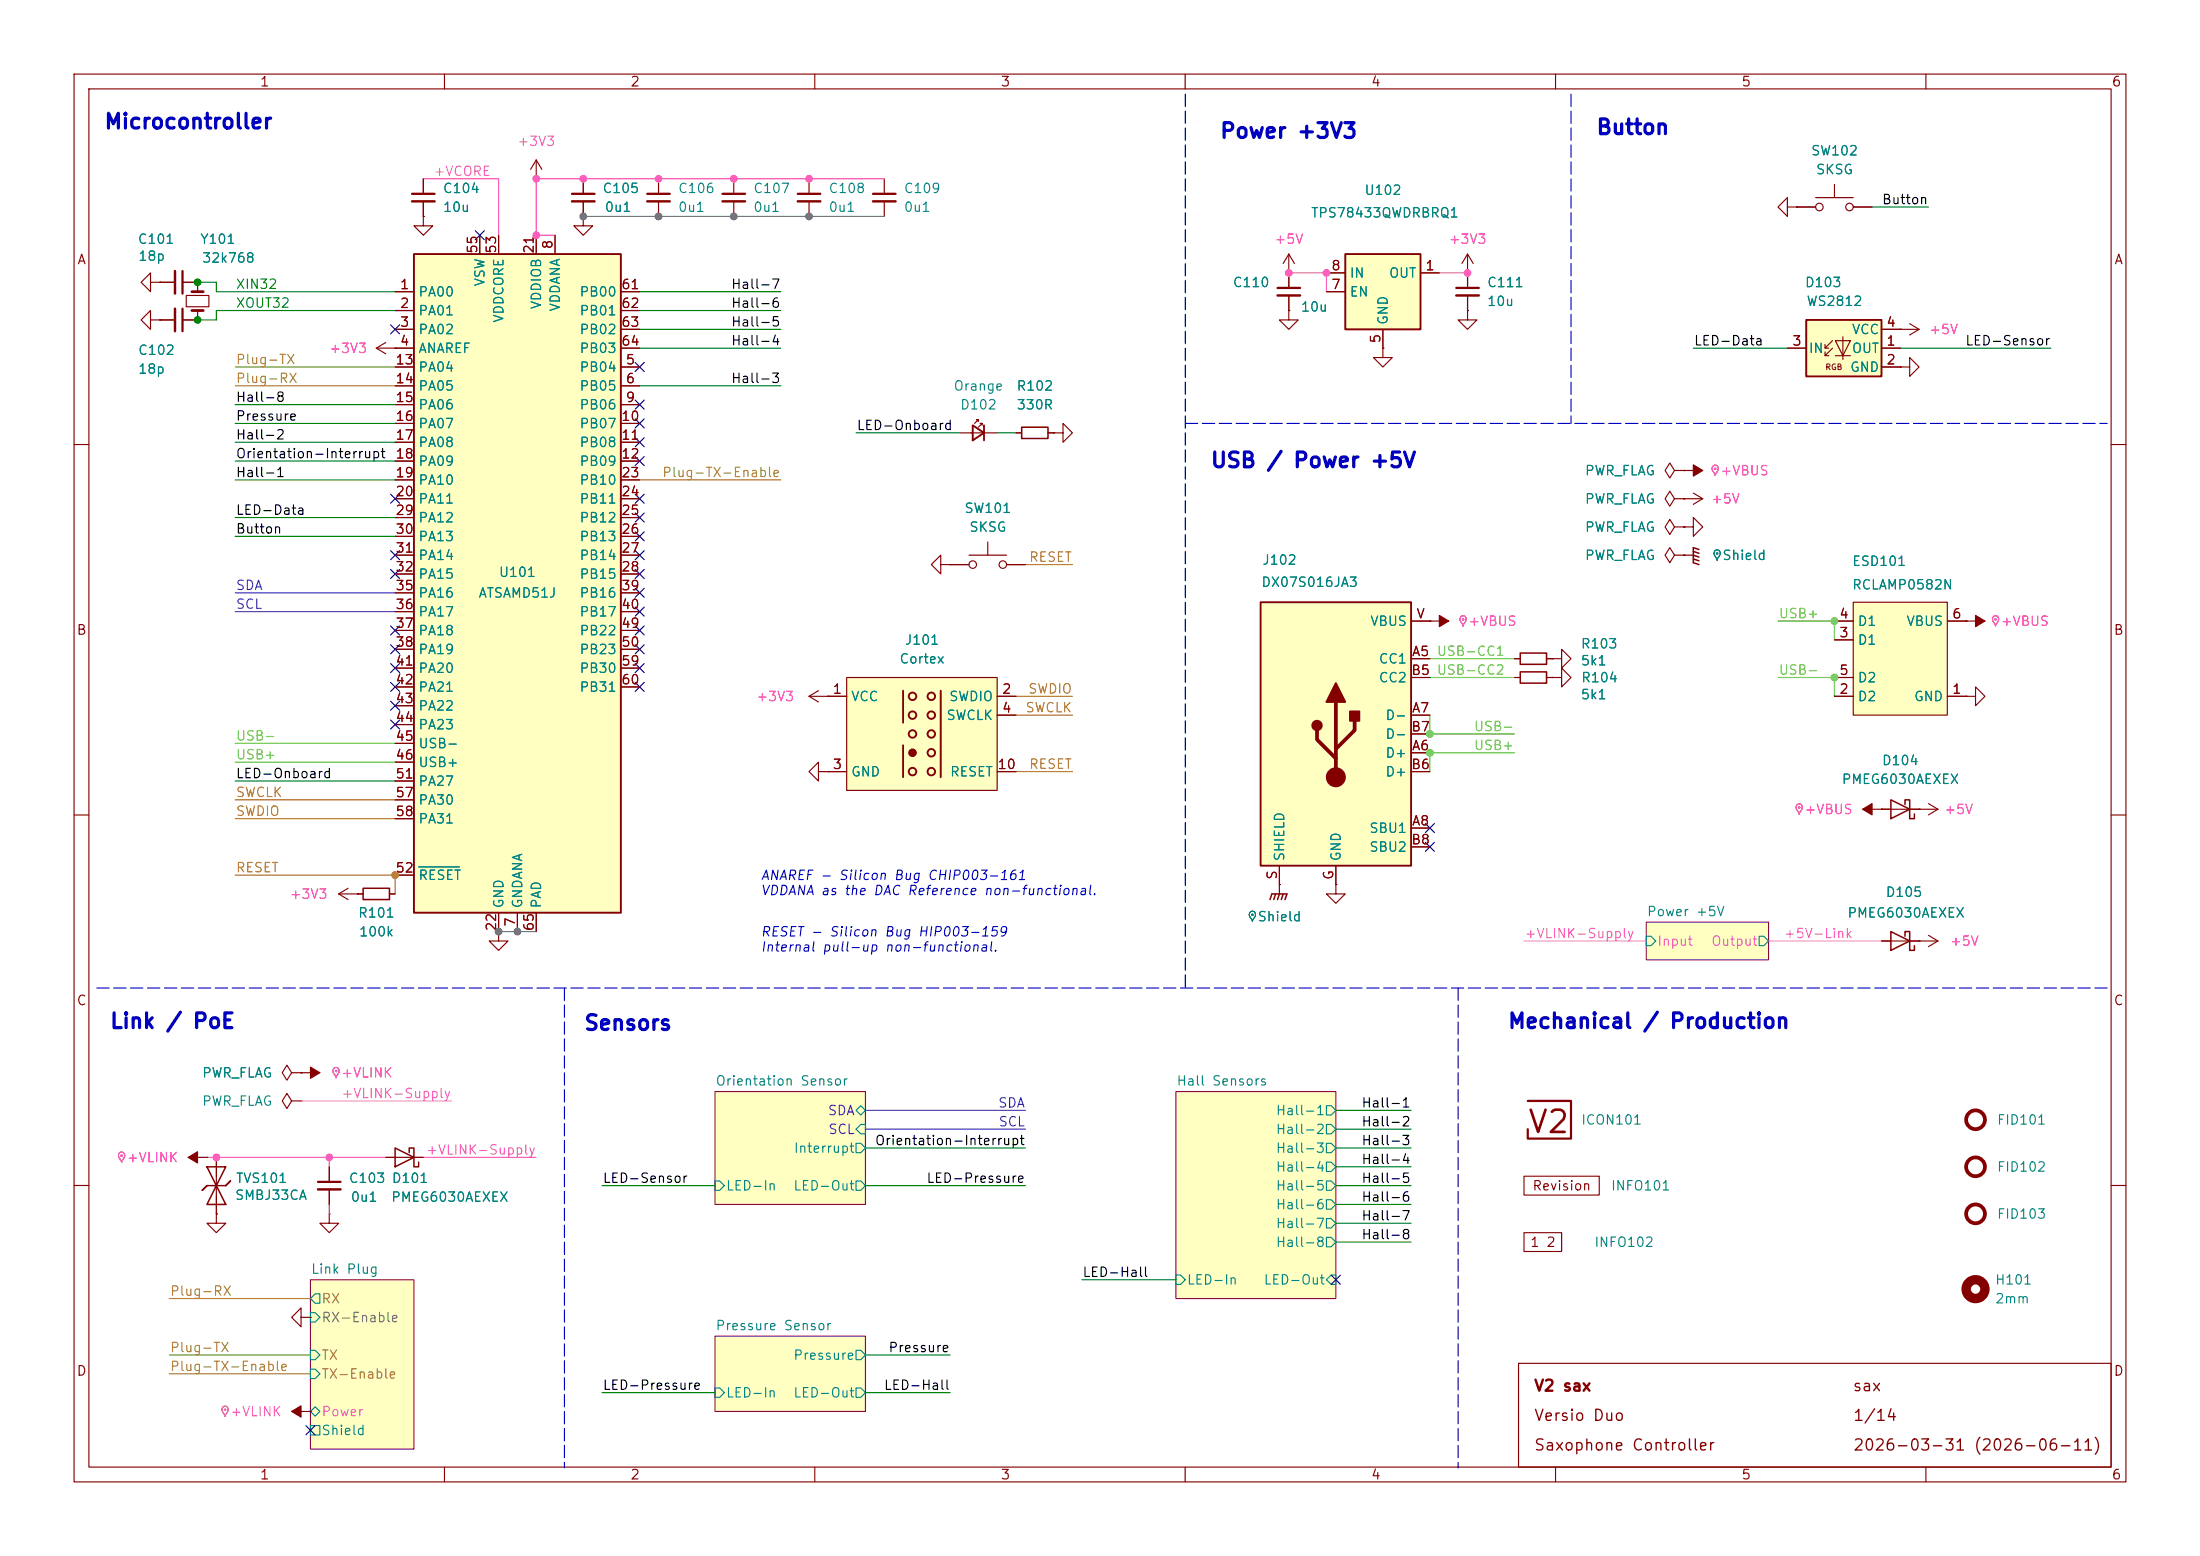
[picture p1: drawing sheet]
<svg xmlns="http://www.w3.org/2000/svg" width="297mm" height="210mm" viewBox="0 0 297 210" stroke-linecap="round" stroke-linejoin="round" font-family="sans-serif">
<g fill="none" stroke="#840000" stroke-width=".15">
<path d="M10 10h277v190h-277zM12 12h273v186h-273zM60 10v2M110 10v2M160 10v2M210 10v2M260 10v2M57.1 24.1v2.1M57.1 27.2v2M198.1 41.9v1.3h1.3l-1.3 1.3-1.3-1.3h1.3M198.1 41.9h.1M10 60h2"/>
<path d="M226.1 71.1l-.7-1-.6 1 .6 1 .7-1h1.2M226.1 74.9l-.7-1-.6 1 .6 1 .7-1h1.2M226.1 67.3l-.7-1-.6 1 .6 1 .7-1h1.2M227.3 71.1h.1M227.3 74.9h.1M227.3 63.5h.1M227.3 67.3h.1M227.3 63.5h2.6M227.3 67.3h2.6M227.3 74.9h1.3M228.6 66.5l1.3 .8M229.9 67.3l-1.3 .8"/>
<path d="M285 60h2M193 83.8h.1M193 83.8h2.6M204.5 91.4h.7M204.5 88.9h.7M208.8 91.4h.7M208.8 88.9h.7M209.5 88.9h1.3v-1.3l1.3 1.3-1.3 1.3v-1.3M209.5 88.9h.1M209.5 91.4h1.3v-1.2l1.3 1.2-1.3 1.3v-1.3M209.5 91.4h.1M265.4 94h1.3v-1.3l1.3 1.3-1.3 1.3v-1.3"/>
<path d="M265.4 94h.1M10 110h2M285 110h2M10 160h2M285 160h2M60 198v2M110 198v2M160 198v2M205 184h80v14h-80zM210 198v2M260 198v2"/>
</g>
<g fill="#ffffc2" stroke="#ffffc2" stroke-width=".14">
<path d="M222.2 124.5h16.6v5h-16.6z"/>
<path d="M96.5 147.3h20.3v15.3h-20.3z"/>
<path d="M96.5 180.3h20.3v10.2h-20.3z"/>
<path d="M158.7 147.3h21.6v28h-21.6z"/>
<path d="M41.9 172.7h14v22.9h-14z"/>
</g>
<path d="M222.2 124.5h16.6v5h-16.6zM96.5 147.3h20.3v15.3h-20.3zM158.7 147.3h21.6v28h-21.6zM41.9 172.7h14v22.9h-14zM96.5 180.3h20.3v10.2h-20.3z" fill="none" stroke="#840084" stroke-width=".15"/>
<g fill="none" stroke="#008484" stroke-width=".15">
<path d="M222.2 126.4h.7l.6 .6-.6 .6h-.7zM237.5 126.4h.6l.7 .6-.7 .6h-.6zM96.5 159.4h.7l.6 .6-.6 .7h-.7zM115.6 154.3h.6l.6 .6-.6 .7h-.6zM115.6 159.4h.6l.6 .6-.6 .7h-.6zM116.2 151.8h.6v1.2h-.6l-.6-.6zM116.2 149.2l.6 .7-.6 .6-.6-.6zM179.1 149.2h.6l.6 .7-.6 .6h-.6zM179.1 151.8h.6l.6 .6-.6 .6h-.6zM179.1 154.3h.6l.6 .6-.6 .7h-.6zM179.1 156.8h.6l.6 .7-.6 .6h-.6zM179.1 159.4h.6l.6 .6-.6 .7h-.6z"/>
<path d="M41.9 175.3l.6-.7h.7v1.3h-.7zM41.9 177.2h.6l.7 .6-.7 .6h-.6zM158.7 172.1h.7l.6 .6-.6 .7h-.7zM179.1 161.9h.6l.6 .7-.6 .6h-.6zM179.1 164.5h.6l.6 .6-.6 .6h-.6zM179.1 167h.6l.6 .6-.6 .7h-.6zM179.7 172.1h.6v1.3h-.6l-.6-.7zM41.9 182.2h.6l.7 .7-.7 .6h-.6zM41.9 184.8h.6l.7 .6-.7 .7h-.6zM41.9 190.5l.6-.6 .7 .6-.7 .6zM41.9 192.4h1.3v1.3h-1.3zM96.5 187.3h.7l.6 .7-.6 .6h-.7z"/>
<path d="M115.6 187.3h.6l.6 .7-.6 .6h-.6zM115.6 182.2h.6l.6 .7-.6 .6h-.6z"/>
</g>
<path d="M55.6 26.2h3.1" fill="none" stroke="#840000" stroke-width=".3"/>
<path d="M55.6 27.2h3.1" fill="none" stroke="#840000" stroke-width=".33"/>
<path d="M231.3 62.9a.49 .49 0 0 1 .7 .2 .49 .49 0 0 1-.2 .6l-.2 .5-.2-.4a.64 .64 0 0 1-.1-.9zM231.5 74.3a.49 .49 0 0 1 .7 .2 .49 .49 0 0 1-.2 .7l-.2 .4-.1-.3a.64 .64 0 0 1-.2-1zM197.2 83.2a.49 .49 0 0 1 .7 .2 .49 .49 0 0 1-.2 .7l-.2 .4-.1-.4a.64 .64 0 0 1-.2-.9z" fill="none" stroke="#840000" stroke-width=".14"/>
<g fill="#840000" stroke="#840000" stroke-width=".14">
<circle cx="231.6" cy="63.3" r=".09"/>
<circle cx="231.8" cy="74.7" r=".09"/>
<circle cx="197.5" cy="83.6" r=".09"/>
</g>
<g fill="#840000" stroke="#840000" stroke-width=".15">
<path d="M228.6 62.7l1.3 .8-1.3 .8z"/>
<path d="M194.3 83.1l1.3 .7-1.3 .8z"/>
</g>
<path d="M231.3 62.9a.49 .49 0 0 1 .7 .2 .49 .49 0 0 1-.2 .6l-.2 .5-.2-.4a.64 .64 0 0 1-.1-.9zM197.2 83.2a.49 .49 0 0 1 .7 .2 .49 .49 0 0 1-.2 .7l-.2 .4-.1-.4a.64 .64 0 0 1-.2-.9z" fill="none" stroke="#ff5cbb" stroke-width=".14"/>
<g fill="#ff5cbb" stroke="#ff5cbb" stroke-width=".14">
<circle cx="231.6" cy="63.3" r=".09"/>
<circle cx="197.5" cy="83.6" r=".09"/>
</g>
<path d="M228.6 75.4l.8 .3M228.6 74.9l.8 .3M228.6 74.4l.8 .3M229.4 74.2l-.8-.3v2l.8 .3M205.2 90.7h3.6v1.5h-3.6zM205.2 88.1h3.6v1.6h-3.6z" fill="none" stroke="#840000" stroke-width=".2"/>
<path d="M231.5 74.3a.49 .49 0 0 1 .7 .2 .49 .49 0 0 1-.2 .7l-.2 .4-.1-.3a.64 .64 0 0 1-.2-1z" fill="none" stroke="#008484" stroke-width=".14"/>
<circle cx="231.8" cy="74.7" r=".09" fill="#008484" stroke="#008484" stroke-width=".14"/>
<path d="M181.6 34.3h10.2v10.2h-10.2z" fill="#ffffc2"/>
<path d="M181.6 34.3h10.2v10.2h-10.2z" fill="none" stroke="#840000" stroke-width=".25"/>
<g fill="none" stroke="#840000" stroke-width=".15">
<path d="M20.3 38.1v-1.3l-1.3 1.3 1.3 1.3v-1.3h1.3M21.6 38.1h.1M174 36.8h.1M174 34.3l-.8 1.3M174 34.3l.8 1.3M174 34.3v4.6M174 39.9v2M179.1 36.8h2.5M179.1 39.4h2.5M191.8 36.8h2.5M198.1 36.8h.1M198.1 34.3l-.7 1.3"/>
<path d="M198.1 34.3l.8 1.3M198.1 34.3v4.6M198.1 39.9v2M242.6 27.9h2.5M245.1 26.7h5.1M247.6 24.9v1.8M250.2 27.9h2.5M20.3 43.2v-1.3l-1.3 1.3 1.3 1.3v-1.3h1.3M21.6 43.2h.1M21.6 43.2h2M24.6 43.2h2.1M50.8 47l1.3 .8"/>
<path d="M50.8 47h2.5M52.1 46.2l-1.3 .8M53.3 47h.1M174 41.9v1.3h1.3l-1.3 1.3-1.3-1.3h1.3M174 41.9h.1M186.7 47v1.3h1.3l-1.3 1.2-1.3-1.2h1.3M186.7 47h.1M186.7 44.5v2.5M226.1 63.5l-.7-1-.6 1 .6 1 .7-1h1.2M227.3 63.5h.1M109.2 94l1.3 .7M109.2 94h2.6"/>
<path d="M110.5 93.2l-1.3 .8M111.8 94h.1M47 119.9l-1.3 .8M259.1 109.2h.1M259.1 109.2h2.5M260.3 108.5l1.3 .7M261.6 109.2l-1.3 .8M45.7 120.7l1.3 .7M45.7 120.7h3.3M48.3 120.7h.1M52.6 120.7h.7M254 127h7.6"/>
<path d="M259.1 127h.1M260.3 126.2l1.3 .8M261.6 127l-1.3 .8M40.6 144.8h.1M40.6 144.8h2.6M44.4 157.5v2M52.1 156.2h5M40.6 177.8v-1.3l-1.2 1.3 1.2 1.3v-1.3h1.3M41.9 177.8h.1M44.4 160.5v2.1M39.4 190.5h2.5M41.9 190.5h.1"/>
<circle cx="245.6" cy="27.9" r=".51"/>
<circle cx="249.7" cy="27.9" r=".51"/>
</g>
<path d="M172.5 38.9h3M196.6 38.9h3M24.6 41.7v3M42.9 159.5h3.1" fill="none" stroke="#840000" stroke-width=".3"/>
<path d="M172.5 39.9h3M196.6 39.9h3M23.6 41.7v3M42.9 160.5h3.1" fill="none" stroke="#840000" stroke-width=".33"/>
<path d="M49 119.9h3.6v1.5h-3.6zM255.3 125.7l2.5 1.3-2.5 1.3zM257.2 126.4v-.7h.6v2.6h.6v-.7M53.3 154.9l2.6 1.3-2.6 1.3zM55.2 155.6v-.7h.7v2.6h.6v-.7" fill="none" stroke="#840000" stroke-width=".2"/>
<g fill="none" stroke="#840000" stroke-width=".51">
<circle cx="266.7" cy="151.1" r="1.27"/>
<circle cx="266.7" cy="157.5" r="1.27"/>
<circle cx="266.7" cy="163.8" r="1.27"/>
</g>
<circle cx="266.7" cy="174" r="1.27" fill="none" stroke="#840000" stroke-width="1.3"/>
<path d="M45.1 144.2a.49 .49 0 0 1 .7 .1 .49 .49 0 0 1-.2 .7l-.2 .5-.2-.4a.64 .64 0 0 1-.1-.9zM30.1 189.9a.49 .49 0 0 1 .7 .2 .49 .49 0 0 1-.2 .6l-.2 .5-.2-.4a.64 .64 0 0 1-.1-.9z" fill="none" stroke="#840000" stroke-width=".14"/>
<g fill="#840000" stroke="#840000" stroke-width=".14">
<circle cx="45.4" cy="144.6" r=".09"/>
<circle cx="30.4" cy="190.3" r=".09"/>
</g>
<g fill="#840000" stroke="#840000" stroke-width=".15">
<path d="M41.9 144l1.3 .8-1.3 .7z"/>
<path d="M39.4 190.5l1.2-.8v1.6z"/>
</g>
<path d="M45.1 144.2a.49 .49 0 0 1 .7 .1 .49 .49 0 0 1-.2 .7l-.2 .5-.2-.4a.64 .64 0 0 1-.1-.9zM30.1 189.9a.49 .49 0 0 1 .7 .2 .49 .49 0 0 1-.2 .6l-.2 .5-.2-.4a.64 .64 0 0 1-.1-.9z" fill="none" stroke="#ff5cbb" stroke-width=".14"/>
<g fill="#ff5cbb" stroke="#ff5cbb" stroke-width=".14">
<circle cx="45.4" cy="144.6" r=".09"/>
<circle cx="30.4" cy="190.3" r=".09"/>
</g>
<path d="M114.3 91.4h20.3v15.3h-20.3z" fill="#ffffc2"/>
<g fill="none" stroke="#840000" stroke-width=".25">
<path d="M131.3 57.4l1.5 1-1.5 1zM132.8 57.4v2M121.9 93.2v4.3M127 93.2v11.7M121.9 100.6v4.3"/>
<circle cx="123.2" cy="94" r=".51"/>
<circle cx="123.2" cy="96.5" r=".51"/>
<circle cx="123.2" cy="99.1" r=".51"/>
<circle cx="125.7" cy="94" r=".51"/>
<circle cx="125.7" cy="96.5" r=".51"/>
<circle cx="125.7" cy="99.1" r=".51"/>
<circle cx="123.2" cy="104.1" r=".51"/>
<circle cx="125.7" cy="101.6" r=".51"/>
<circle cx="125.7" cy="104.1" r=".51"/>
</g>
<g fill="#840000" stroke="#840000" stroke-width=".14">
<circle cx="123.2" cy="101.6" r=".51"/>
<circle cx="16.4" cy="156" r=".09"/>
</g>
<g fill="none" stroke="#840000" stroke-width=".15">
<path d="M99.1 24.1v2.1M99.1 27.2v2M109.2 24.1v2.1M109.2 27.2v2M119.4 24.1v2.1M119.4 27.2v2M129.5 58.4h5.1M132.1 56.9v-.3h-.3h.3l-.5 .6M132.6 57.4v-.2h-.3h.3l-.5 .5M137.2 58.4h.7M141.5 58.4h.7M142.2 58.4h1.3v-1.2l1.3 1.2-1.3 1.3v-1.3"/>
<path d="M142.2 58.4h.1M127 76.2v-1.3l-1.3 1.3 1.3 1.3v-1.3h1.3M128.3 76.2h.1M128.3 76.2h2.5M130.8 74.9h5.1M133.3 73.2v1.7M135.9 76.2h2.5M111.8 94h2.5M114.3 91.4h20.3v15.3h-20.3zM134.6 94h2.6M134.6 96.5h2.6M110.5 104.1v-1.2l-1.3 1.2 1.3 1.3v-1.3h1.3"/>
<path d="M111.8 104.1h.1M111.8 104.1h2.5M134.6 104.1h2.6M67.3 125.7v1.3h1.3l-1.3 1.3-1.3-1.3h1.3M67.3 125.7h.1M25.4 156.2h2.5M27.9 156.2h.1M29.2 156.2v7.6M39.4 148.6l-.7-1-.6 1 .6 1 .7-1h1.2M39.4 144.8l-.7-1-.6 1 .6 1 .7-1h1.2M40.6 148.6h.1M40.6 144.8h.1"/>
<path d="M29.2 163.8v1.3h1.3l-1.3 1.3-1.3-1.3h1.3M29.2 163.8h.1M44.4 163.8v1.3h1.3l-1.3 1.3-1.2-1.3h1.2M44.4 163.8h.1"/>
<circle cx="131.3" cy="76.2" r=".51"/>
<circle cx="135.4" cy="76.2" r=".51"/>
</g>
<path d="M137.9 57.7h3.6v1.5h-3.6zM27.9 157.5h2.6l-1.3 2.5zM27.9 160l-.6 .7 .6-.7h2.6l.6-.6-.6 .6M29.2 160l1.3 2.6h-2.6z" fill="none" stroke="#840000" stroke-width=".2"/>
<path d="M16.1 155.6a.49 .49 0 0 1 .7 .2 .49 .49 0 0 1-.2 .7l-.2 .4-.1-.4a.64 .64 0 0 1-.2-.9z" fill="none" stroke="#840000" stroke-width=".14"/>
<path d="M25.4 156.2l1.3-.8v1.6z" fill="#840000" stroke="#840000" stroke-width=".15"/>
<path d="M16.1 155.6a.49 .49 0 0 1 .7 .2 .49 .49 0 0 1-.2 .7l-.2 .4-.1-.4a.64 .64 0 0 1-.2-.9z" fill="none" stroke="#ff5cbb" stroke-width=".14"/>
<circle cx="16.4" cy="156" r=".09" fill="#ff5cbb" stroke="#ff5cbb" stroke-width=".14"/>
<path d="M97.5 26.2h3.1M107.7 26.2h3M117.9 26.2h3" fill="none" stroke="#840000" stroke-width=".3"/>
<path d="M97.5 27.2h3.1M107.7 27.2h3M117.9 27.2h3" fill="none" stroke="#840000" stroke-width=".33"/>
<path d="M170.2 81.3h20.3v35.5h-20.3z" fill="#ffffc2"/>
<path d="M170.2 81.3h20.3v35.5h-20.3z" fill="none" stroke="#840000" stroke-width=".25"/>
<g fill="#840000" stroke="#840000" stroke-width=".25">
<path d="M180.3 92.2l1.3 2.5h-2.5z"/>
<path d="M182.2 96h1.3v1.3h-1.3z"/>
<circle cx="177.8" cy="97.9" r=".63"/>
</g>
<path d="M177.8 98.6v1.2l2.5 2.6M180.3 94.7v10.2M182.9 97.3v1.3l-2.6 2.5" fill="none" stroke="#840000" stroke-width=".51"/>
<g fill="#840000" stroke="#840000" stroke-width=".15">
<path d="M251.5 109.2l1.2-.7v1.5z"/>
<circle cx="180.3" cy="104.9" r="1.27"/>
</g>
<g fill="none" stroke="#840000" stroke-width=".15">
<path d="M21.6 38.1h2M24.6 38.1h2.1v1.3M25.1 39.9h3.1v1.5h-3.1zM241.3 27.9v-1.2l-1.3 1.2 1.3 1.3v-1.3h1.3M242.6 27.9h.1M26.7 41.9v1.3M256.5 44.5h.1M256.5 44.5h2.6M257.8 43.7l1.3 .8M259.1 44.5l-1.3 .7M227.3 71.1h1.3v-1.2l1.3 1.2-1.3 1.3v-1.3M227.3 71.1h.1"/>
<path d="M190.5 88.9h2.5M190.5 96.5h2.5M190.5 91.4h2.5M190.5 99.1h2.5M190.5 83.8h2.5M172.7 119.4h.1M172.7 116.8v3.9M180.3 119.4v1.3h1.3l-1.3 1.2-1.2-1.2h1.2M180.3 119.4h.1M180.3 116.8v2.6M190.5 101.6h2.5M190.5 111.8h2.5"/>
<path d="M190.5 104.1h2.5M190.5 114.3h2.5M251.5 109.2h7.6M254 109.2h.1M205.7 158.8h10.2v2.5h-10.2zM205.7 166.4h5.1v2.5h-5.1z"/>
</g>
<path d="M242.6 108.6a.49 .49 0 0 1 .7 .2 .49 .49 0 0 1-.2 .7l-.2 .4-.1-.4a.64 .64 0 0 1-.2-.9zM168.8 123.1a.49 .49 0 0 1 .7 .2 .49 .49 0 0 1-.2 .6l-.2 .5-.2-.4a.64 .64 0 0 1-.1-.9z" fill="none" stroke="#840000" stroke-width=".14"/>
<g fill="#840000" stroke="#840000" stroke-width=".14">
<circle cx="169.1" cy="123.5" r=".09"/>
<circle cx="242.9" cy="109" r=".09"/>
</g>
<path d="M255.3 108l2.5 1.2-2.5 1.3zM257.2 108.6v-.6h.6v2.5h.6v-.6M171.4 121.4l.3-.7h2l-.2 .7M172.2 120.7l-.2 .7M172.7 120.7l-.2 .7M173.2 120.7l-.2 .7" fill="none" stroke="#840000" stroke-width=".2"/>
<path d="M168.8 123.1a.49 .49 0 0 1 .7 .2 .49 .49 0 0 1-.2 .6l-.2 .5-.2-.4a.64 .64 0 0 1-.1-.9z" fill="none" stroke="#008484" stroke-width=".14"/>
<circle cx="169.1" cy="123.5" r=".09" fill="#008484" stroke="#008484" stroke-width=".14"/>
<path d="M24.6 36.6v3M206.2 148.6h5.9v5.1h-5.9v-1.3" fill="none" stroke="#840000" stroke-width=".3"/>
<path d="M23.6 36.6v3" fill="none" stroke="#840000" stroke-width=".33"/>
<path d="M25.9 39.4h1.5M25.9 41.9h1.5" fill="none" stroke="#840000" stroke-width=".38"/>
<path d="M242.6 108.6a.49 .49 0 0 1 .7 .2 .49 .49 0 0 1-.2 .7l-.2 .4-.1-.4a.64 .64 0 0 1-.2-.9z" fill="none" stroke="#ff5cbb" stroke-width=".14"/>
<circle cx="242.9" cy="109" r=".09" fill="#ff5cbb" stroke="#ff5cbb" stroke-width=".14"/>
<path d="M243.8 43.2h10.2v7.6h-10.2z" fill="#ffffc2"/>
<path d="M243.8 43.2h10.2v7.6h-10.2z" fill="none" stroke="#840000" stroke-width=".25"/>
<g fill="none" stroke="#840000" stroke-width=".15">
<path d="M72.4 24.1h.1M72.4 21.6l-.8 1.3M72.4 21.6l.8 1.3M72.4 21.6v2.5M78.7 29.2v1.3h1.3l-1.3 1.3-1.2-1.3h1.2M78.7 29.2h.1M241.3 47h2.5M246.4 47h.5M246.4 48h.5M247.4 46l-1 1v-.5M247.4 47l-1 1v-.5M247.8 46h2l-1 2z"/>
<path d="M247.8 48h2M248.8 45.5v3M254 47h2.5M254 49.5h2.5M254 44.5h2.5M256.5 49.5h1.3v-1.2l1.3 1.2-1.3 1.3v-1.3M256.5 49.5h.1"/>
</g>
<path d="M250.2 81.3h12.7v15.2h-12.7z" fill="#ffffc2"/>
<path d="M247.6 94h2.6M247.6 86.4h2.6M247.6 83.8h2.6M247.6 91.4h2.6M250.2 81.3h12.7v15.2h-12.7zM262.9 94h2.5M262.9 83.8h5.1M265.4 83.8h.1" fill="none" stroke="#840000" stroke-width=".15"/>
<path d="M269.1 83.2a.49 .49 0 0 1 .7 .2 .49 .49 0 0 1-.2 .7l-.2 .4-.1-.4a.64 .64 0 0 1-.2-.9z" fill="none" stroke="#840000" stroke-width=".14"/>
<circle cx="269.4" cy="83.6" r=".09" fill="#840000" stroke="#840000" stroke-width=".14"/>
<path d="M266.7 83.1l1.3 .7-1.3 .8z" fill="#840000" stroke="#840000" stroke-width=".15"/>
<path d="M269.1 83.2a.49 .49 0 0 1 .7 .2 .49 .49 0 0 1-.2 .7l-.2 .4-.1-.4a.64 .64 0 0 1-.2-.9z" fill="none" stroke="#ff5cbb" stroke-width=".14"/>
<circle cx="269.4" cy="83.6" r=".09" fill="#ff5cbb" stroke="#ff5cbb" stroke-width=".14"/>
<path d="M55.9 34.3h27.9v88.9h-27.9z" fill="#ffffc2"/>
<path d="M55.9 34.3h27.9v88.9h-27.9z" fill="none" stroke="#840000" stroke-width=".25"/>
<g fill="none" stroke="#840000" stroke-width=".15">
<path d="M21.6 38.1h.1M21.6 38.1h2M24.6 38.1h2.1v1.3M53.3 39.4h2.6M57.1 29.2v1.3h1.3l-1.3 1.3-1.2-1.3h1.2M57.1 29.2h.1M57.1 24.1v2.1M57.1 27.2v2M64.8 31.8v2.5M67.3 31.8v2.5M72.4 31.8v2.5M74.9 31.8v2.5"/>
<path d="M78.7 29.2h.1M78.7 24.1v2.1M78.7 27.2v2M83.8 39.4h2.6M88.9 24.1v2.1M88.9 27.2v2M174 36.8h.1M174 36.8v2.1M174 39.9v2M179.1 39.4h2.5M179.1 36.8h2.5M191.8 36.8h2.5"/>
<path d="M198.1 36.8h.1M198.1 36.8v2.1M198.1 39.9v2M242.6 27.9h.1M242.6 27.9h2.5M250.2 27.9h2.5M21.6 43.2h.1M21.6 43.2h2M26.7 41.9v1.3h-2.1M53.3 47h.1M53.3 47h2.6M53.3 41.9h2.6"/>
<path d="M53.3 44.5h2.6M53.3 49.5h2.6M53.3 52.1h2.6M53.3 54.6h2.6M53.3 57.2h2.6M53.3 59.7h2.6M83.8 47h2.6M83.8 41.9h2.6M83.8 44.5h2.6M83.8 49.5h2.6M83.8 52.1h2.6M83.8 54.6h2.6"/>
<path d="M83.8 57.2h2.6M83.8 59.7h2.6M137.2 58.4h.7M141.5 58.4h.7M142.2 58.4h.1M174 41.9h.1M186.7 47h.1M186.7 44.5v2.5M198.1 41.9h.1M241.3 47h2.5M254 47h2.5M254 44.5h2.5"/>
<path d="M254 49.5h2.5M256.5 49.5h.1M256.5 44.5h.1M53.3 62.2h2.6M53.3 64.8h2.6M53.3 67.3h2.6M53.3 69.9h2.6M53.3 72.4h2.6M53.3 74.9h2.6M53.3 77.5h2.6M83.8 62.2h2.6M83.8 64.8h2.6"/>
<path d="M83.8 67.3h2.6M83.8 69.9h2.6M83.8 72.4h2.6M83.8 74.9h2.6M83.8 77.5h2.6M128.3 76.2h.1M128.3 76.2h2.5M135.9 76.2h2.5M227.3 74.9h.1M227.3 67.3h.1M227.3 63.5h.1M227.3 71.1h.1"/>
<path d="M53.3 80h2.6M53.3 82.6h2.6M53.3 85.1h2.6M53.3 87.6h2.6M53.3 90.2h2.6M53.3 92.7h2.6M53.3 95.3h2.6M53.3 97.8h2.6M83.8 80h2.6M83.8 82.6h2.6M83.8 85.1h2.6M83.8 87.6h2.6"/>
<path d="M83.8 90.2h2.6M83.8 92.7h2.6M111.8 94h.1M111.8 94h2.5M134.6 94h2.6M134.6 96.5h2.6M190.5 83.8h2.5M190.5 91.4h2.5M190.5 88.9h2.5M190.5 96.5h2.5M190.5 99.1h2.5M193 83.8h.1"/>
<path d="M204.5 91.4h.7M204.5 88.9h.7M208.8 91.4h.7M208.8 88.9h.7M209.5 91.4h.1M209.5 88.9h.1M247.6 94h2.6M247.6 86.4h2.6M247.6 83.8h2.6M247.6 91.4h2.6M262.9 94h2.5M262.9 83.8h2.5"/>
<path d="M265.4 83.8h.1M265.4 94h.1M53.3 100.3h2.6M53.3 102.9h2.6M53.3 105.4h2.6M53.3 118.1h2.6M53.3 108h2.6M53.3 110.5h2.6M111.8 104.1h.1M111.8 104.1h2.5M134.6 104.1h2.6M172.7 119.4h.1"/>
<path d="M172.7 116.8v2.6M180.3 119.4h.1M180.3 116.8v2.6M190.5 101.6h2.5M190.5 111.8h2.5M190.5 104.1h2.5M190.5 114.3h2.5M254 109.2h.1M254 109.2h1.3M257.8 109.2h1.3M259.1 109.2h.1M48.3 120.7h.1"/>
<path d="M48.3 120.7h.7M52.6 120.7h.7M67.3 125.7h.1M67.3 123.2v2.5M69.8 123.2v2.5M72.4 123.2v2.5M254 127h1.3M257.8 127h1.3M259.1 127h.1M27.9 156.2h.1M29.2 156.2v2.6M40.6 144.8h.1"/>
<path d="M44.4 157.5v2M52.1 156.2h1.2M55.9 156.2h1.2M29.2 163.8h.1M29.2 161.3v2.5M44.4 160.5v2.1"/>
</g>
<path d="M56.5 117h5.5" fill="none" stroke="#008484" stroke-width=".15"/>
<path d="M77.2 26.2h3.1M87.4 26.2h3" fill="none" stroke="#840000" stroke-width=".3"/>
<path d="M77.2 27.2h3.1M87.4 27.2h3" fill="none" stroke="#840000" stroke-width=".33"/>
<path d="M160 12.7v120.7M212.1 12.7v44.5M160 57.2h124.5M76.2 133.4v64.7M196.8 133.4v64.7M284.5 133.4h-271.8" fill="none" stroke="#0000c2" stroke-width=".15" stroke-dasharray="1.7 .6"/>
<path d="M138.4 76.2h6.4M137.2 94h7.6M137.2 96.5h7.6M31.7 108h21.6M31.7 110.5h21.6M31.7 118.1h21.6v2.6M137.2 104.1h7.6" fill="none" stroke="#b27502" stroke-width=".15"/>
<path d="M57.1 24.1h10.2v7.7M119.4 24.1h-47v7.7h2.5M174 36.8h5.1v2.6M194.3 36.8h3.8M205.7 127h16.5M238.8 127h15.2M27.9 156.2h24.2M40.6 148.6h20.4M44.4 156.2v1.3M57.1 156.2h15.3" fill="none" stroke="#ff5cbb" stroke-width=".15"/>
<g fill="none" stroke="#008400" stroke-width=".15">
<path d="M86.4 39.4h19M252.7 27.9h7.6M31.7 59.7h21.6M31.7 57.2h21.6M31.7 54.6h21.6M86.4 52.1h19M86.4 41.9h19M86.4 44.5h19M86.4 47h19M115.6 58.4h13.9M134.6 58.4h2.6M228.6 47h12.7"/>
<path d="M256.5 47h20.4M31.7 64.8h21.6M31.7 62.2h21.6M31.7 72.4h21.6M31.7 69.9h21.6M31.7 105.4h21.6M116.8 154.9h21.6M180.3 157.5h10.2M180.3 149.9h10.2M180.3 154.9h10.2M180.3 152.4h10.2M81.3 160h15.2"/>
<path d="M116.8 160h21.6M146 172.7h12.7M180.3 167.6h10.2M180.3 162.6h10.2M180.3 165.1h10.2M180.3 160h10.2M81.3 188h15.2M116.8 188h11.5M116.8 182.9h11.5"/>
</g>
<path d="M31.7 49.5h21.6M31.7 52.1h21.6M86.4 64.8h19M22.9 175.3h19M22.9 182.9h19M22.9 185.4h19" fill="none" stroke="#a3a30c" stroke-width=".15"/>
<path d="M31.7 80h21.6M31.7 82.6h21.6M116.8 149.9h21.6M116.8 152.4h21.6" fill="none" stroke="#4e06ce" stroke-width=".15"/>
<path d="M26.7 38.1h2.5v1.3h24.1M53.3 41.9h-24.1v1.3h-2.5" fill="none" stroke="#0b8109" stroke-width=".15"/>
<path d="M193 96.5v2.6h11.5M193 88.9h11.5M193 91.4h11.5M240 83.8h7.6v2.6M240 91.4h7.6v2.6M31.7 102.9h21.6M31.7 100.3h21.6M204.5 101.6h-11.5v2.5" fill="none" stroke="#51c90f" stroke-width=".15"/>
<path d="M78.7 29.2h40.7M67.3 125.7h5.1M44.4 162.6v1.2" fill="none" stroke="#676767" stroke-width=".15"/>
<g fill="none" stroke="#000084" stroke-width=".15">
<path d="M64.2 31.1l1.2 1.3M65.4 31.1l-1.2 1.3M52.7 43.8l1.2 1.3M53.9 43.8l-1.2 1.3M85.8 48.9l1.2 1.2M85.8 56.5l1.2 1.3M85.8 54l1.2 1.2M85.8 59.1l1.2 1.2M87 59.1l-1.2 1.2M87 48.9l-1.2 1.2M87 56.5l-1.2 1.3M87 54l-1.2 1.2"/>
<path d="M52.7 74.3l1.2 1.2M52.7 66.7l1.2 1.2M52.7 76.9l1.2 1.2M53.9 74.3l-1.2 1.2M53.9 66.7l-1.2 1.2M53.9 76.9l-1.2 1.2M85.8 79.4l1.2 1.2M85.8 69.2l1.2 1.3M85.8 71.8l1.2 1.2M85.8 61.6l1.2 1.2M85.8 74.3l1.2 1.2M85.8 66.7l1.2 1.2"/>
<path d="M85.8 76.9l1.2 1.2M87 79.4l-1.2 1.2M87 61.6l-1.2 1.2M87 69.2l-1.2 1.3M87 71.8l-1.2 1.2M87 74.3l-1.2 1.2M87 66.7l-1.2 1.2M87 76.9l-1.2 1.2M52.7 87l1.2 1.2M52.7 92.1l1.2 1.2M52.7 97.2l1.2 1.2M52.7 94.6l1.2 1.3"/>
<path d="M52.7 84.5l1.2 1.2M52.7 89.6l1.2 1.2M53.9 87l-1.2 1.2M53.9 92.1l-1.2 1.2M53.9 97.2l-1.2 1.2M53.9 94.6l-1.2 1.3M53.9 84.5l-1.2 1.2M53.9 89.6l-1.2 1.2M85.8 89.6l1.2 1.2M85.8 92.1l1.2 1.2M85.8 84.5l1.2 1.2M85.8 87l1.2 1.2"/>
<path d="M85.8 81.9l1.2 1.3M87 89.6l-1.2 1.2M87 92.1l-1.2 1.2M87 84.5l-1.2 1.2M87 87l-1.2 1.2M87 81.9l-1.2 1.3M192.4 113.7l1.2 1.2M192.4 111.2l1.2 1.2M193.6 113.7l-1.2 1.2M193.6 111.2l-1.2 1.2M179.7 172.1l1.2 1.2M180.9 172.1l-1.2 1.2"/>
<path d="M41.3 192.4l1.2 1.2M42.5 192.4l-1.2 1.2"/>
</g>
<path d="M231.3 62.9a.49 .49 0 0 1 .7 .2 .49 .49 0 0 1-.2 .6l-.2 .5-.2-.4a.64 .64 0 0 1-.1-.9zM197.2 83.2a.49 .49 0 0 1 .7 .2 .49 .49 0 0 1-.2 .7l-.2 .4-.1-.4a.64 .64 0 0 1-.2-.9zM269.1 83.2a.49 .49 0 0 1 .7 .2 .49 .49 0 0 1-.2 .7l-.2 .4-.1-.4a.64 .64 0 0 1-.2-.9zM242.6 108.6a.49 .49 0 0 1 .7 .2 .49 .49 0 0 1-.2 .7l-.2 .4-.1-.4a.64 .64 0 0 1-.2-.9zM16.1 155.6a.49 .49 0 0 1 .7 .2 .49 .49 0 0 1-.2 .7l-.2 .4-.1-.4a.64 .64 0 0 1-.2-.9zM45.1 144.2a.49 .49 0 0 1 .7 .1 .49 .49 0 0 1-.2 .7l-.2 .5-.2-.4a.64 .64 0 0 1-.1-.9z" fill="none" stroke="#ff5cbb" stroke-width=".14"/>
<g fill="#ff5cbb" stroke="#ff5cbb" stroke-width=".14">
<circle cx="45.4" cy="144.6" r=".09"/>
<circle cx="16.4" cy="156" r=".09"/>
<circle cx="269.4" cy="83.6" r=".09"/>
<circle cx="242.9" cy="109" r=".09"/>
<circle cx="197.5" cy="83.6" r=".09"/>
<circle cx="231.6" cy="63.3" r=".09"/>
<circle cx="44.4" cy="156.2" r=".46"/>
<circle cx="29.2" cy="156.2" r=".46"/>
<circle cx="99.1" cy="24.1" r=".46"/>
<circle cx="109.2" cy="24.1" r=".46"/>
<circle cx="72.4" cy="24.1" r=".46"/>
<circle cx="78.7" cy="24.1" r=".46"/>
<circle cx="88.9" cy="24.1" r=".46"/>
<circle cx="72.4" cy="31.8" r=".46"/>
<circle cx="174" cy="36.8" r=".46"/>
<circle cx="198.1" cy="36.8" r=".46"/>
<circle cx="179.1" cy="36.8" r=".46"/>
</g>
<path d="M231.5 74.3a.49 .49 0 0 1 .7 .2 .49 .49 0 0 1-.2 .7l-.2 .4-.1-.3a.64 .64 0 0 1-.2-1zM168.8 123.1a.49 .49 0 0 1 .7 .2 .49 .49 0 0 1-.2 .6l-.2 .5-.2-.4a.64 .64 0 0 1-.1-.9z" fill="none" stroke="#008484" stroke-width=".14"/>
<g fill="#008484" stroke="#008484" stroke-width=".14">
<circle cx="169.1" cy="123.5" r=".09"/>
<circle cx="231.8" cy="74.7" r=".09"/>
</g>
<g fill="#0b8109" stroke="#0b8109" stroke-width=".14">
<circle cx="26.7" cy="38.1" r=".46"/>
<circle cx="26.7" cy="43.2" r=".46"/>
</g>
<circle cx="53.3" cy="118.1" r=".46" fill="#b27502" stroke="#b27502" stroke-width=".14"/>
<g fill="#676767" stroke="#676767" stroke-width=".14">
<circle cx="67.3" cy="125.7" r=".46"/>
<circle cx="109.2" cy="29.2" r=".46"/>
<circle cx="78.7" cy="29.2" r=".46"/>
<circle cx="88.9" cy="29.2" r=".46"/>
<circle cx="99.1" cy="29.2" r=".46"/>
<circle cx="69.8" cy="125.7" r=".46"/>
</g>
<g fill="#51c90f" stroke="#51c90f" stroke-width=".14">
<circle cx="247.6" cy="83.8" r=".46"/>
<circle cx="247.6" cy="91.4" r=".46"/>
<circle cx="193" cy="101.6" r=".46"/>
<circle cx="193" cy="99.1" r=".46"/>
</g>
<text font-size="3" fill="#840000" x="206.1" y="153.7">V2</text>
<g font-size="2" fill="#0000c2">
<text x="14" y="17.9">Microcontroller</text>
<text x="164.6" y="19.2">Power +3V3</text>
<text x="215.4" y="18.7">Button</text>
<text x="163.3" y="63.6">USB / Power +5V</text>
<text x="14.7" y="139.3">Link / PoE</text>
<text x="78.7" y="139.6">Sensors</text>
<text x="203.5" y="139.3">Mechanical / Production</text>
</g>
<g font-size="1.5" fill="#840000">
<text x="207" y="188.2">V2 sax</text>
<text x="250" y="188.2">sax</text>
<text x="207" y="192.2">Versio Duo</text>
<text x="207" y="196.2">Saxophone Controller</text>
<text x="250.1" y="196.2">2026-03-31 (2026-06-11)</text>
<text x="250.1" y="192.2">1/14</text>
</g>
<g font-size="1.3" fill="#840000">
<text x="35" y="12">1</text>
<text x="85" y="12">2</text>
<text x="135" y="12">3</text>
<text x="185" y="12">4</text>
<text x="235" y="12">5</text>
<text x="285" y="12">6</text>
<text x="10.3" y="36">A</text>
<text x="64.7" y="34.3" transform="rotate(-90 64.7 34.3)">55</text>
<text x="67.3" y="34.3" transform="rotate(-90 67.3 34.3)">53</text>
<text x="72.4" y="34.3" transform="rotate(-90 72.4 34.3)">21</text>
<text x="74.9" y="33.7" transform="rotate(-90 74.9 33.7)">8</text>
<text x="285.3" y="36">A</text>
<text x="53.9" y="39.3">1</text>
<text x="53.9" y="41.9">2</text>
<text x="83.8" y="39.3">61</text>
<text x="83.8" y="41.9">62</text>
<text x="179.6" y="39.3">7</text>
<text x="179.6" y="36.8">8</text>
<text x="192.3" y="36.8">1</text>
<text x="53.9" y="44.4">3</text>
<text x="53.9" y="47">4</text>
<text x="83.8" y="47">64</text>
<text x="83.8" y="44.4">63</text>
<text x="186.7" y="46.4" transform="rotate(-90 186.7 46.4)">5</text>
<text x="241.9" y="47">3</text>
<text x="254.6" y="47">1</text>
<text x="254.6" y="44.4">4</text>
<text x="53.3" y="49.5">13</text>
<text x="53.3" y="52">14</text>
<text x="84.4" y="49.5">5</text>
<text x="84.4" y="52">6</text>
<text x="254.6" y="49.5">2</text>
<text x="53.3" y="54.6">15</text>
<text x="53.3" y="57.1">16</text>
<text x="53.3" y="59.7">17</text>
<text x="83.8" y="57.1">10</text>
<text x="83.8" y="59.7">11</text>
<text x="84.4" y="54.6">9</text>
<text x="53.3" y="62.2">18</text>
<text x="53.3" y="64.7">19</text>
<text x="83.8" y="62.2">12</text>
<text x="83.8" y="64.7">23</text>
<text x="53.3" y="67.3">20</text>
<text x="53.3" y="69.8">29</text>
<text x="83.8" y="67.3">24</text>
<text x="83.8" y="69.8">25</text>
<text x="53.3" y="72.4">30</text>
<text x="53.3" y="74.9">31</text>
<text x="53.3" y="77.4">32</text>
<text x="83.8" y="72.4">26</text>
<text x="83.8" y="74.9">27</text>
<text x="83.8" y="77.4">28</text>
<text x="53.3" y="80">35</text>
<text x="53.3" y="82.5">36</text>
<text x="83.8" y="80">39</text>
<text x="83.8" y="82.5">40</text>
<text x="191.1" y="83.8">V</text>
<text x="248.2" y="83.8">4</text>
<text x="263.5" y="83.8">6</text>
<text x="10.3" y="86">B</text>
<text x="53.3" y="85.1">37</text>
<text x="53.3" y="87.6">38</text>
<text x="83.8" y="85.1">49</text>
<text x="83.8" y="87.6">50</text>
<text x="190.5" y="88.9">A5 USB-CC1</text>
<text x="190.5" y="88.9">A5</text>
<text x="248.2" y="86.3">3</text>
<text x="285.3" y="86">B</text>
<text x="53.3" y="90.1">41</text>
<text x="53.3" y="92.7">42</text>
<text x="53.3" y="95.2">43</text>
<text x="83.8" y="90.1">59</text>
<text x="83.8" y="92.7">60</text>
<text x="112.3" y="94">1</text>
<text x="135.2" y="94">2</text>
<text x="190.4" y="91.4">B5 USB-CC2</text>
<text x="190.4" y="91.4">B5</text>
<text x="248.2" y="91.4">5</text>
<text x="248.2" y="94">2</text>
<text x="263.5" y="94">1</text>
<text x="53.3" y="97.8">44</text>
<text x="53.3" y="100.3">45</text>
<text x="135.2" y="96.5">4</text>
<text x="190.4" y="99">B7</text>
<text x="190.5" y="101.6">A6</text>
<text x="190.5" y="96.5">A7</text>
<text x="53.3" y="102.8">46</text>
<text x="53.3" y="105.4">51</text>
<text x="53.3" y="107.9">57</text>
<text x="112.3" y="104.1">3</text>
<text x="134.6" y="104.1">10</text>
<text x="190.4" y="104.1">B6</text>
<text x="53.3" y="110.5">58</text>
<text x="190.5" y="111.7">A8</text>
<text x="53.3" y="118.1">52</text>
<text x="172.7" y="118.8" transform="rotate(-90 172.7 118.8)">S</text>
<text x="180.3" y="118.8" transform="rotate(-90 180.3 118.8)">G</text>
<text x="190.4" y="114.3">B8</text>
<text x="67.3" y="125.8" transform="rotate(-90 67.3 125.8)">22</text>
<text x="69.8" y="125.2" transform="rotate(-90 69.8 125.2)">7</text>
<text x="72.4" y="125.8" transform="rotate(-90 72.4 125.8)">65</text>
<text x="10.3" y="136">C</text>
<text x="285.3" y="136">C</text>
<text x="206.8" y="161">Revision</text>
<text x="206.5" y="168.6">1 2</text>
<text x="10.3" y="186">D</text>
<text x="285.3" y="186">D</text>
<text x="35" y="200">1</text>
<text x="85" y="200">2</text>
<text x="135" y="200">3</text>
<text x="185" y="200">4</text>
<text x="235" y="200">5</text>
<text x="285" y="200">6</text>
</g>
<g font-size="1.3" fill="#ff5cbb">
<text x="69.7" y="20">+3V3</text>
<text x="58.4" y="24.1">+VCORE</text>
<text x="172" y="33.2">+5V</text>
<text x="195.5" y="33.2">+3V3</text>
<text x="44.3" y="48">+3V3</text>
<text x="260.3" y="45.4">+5V</text>
<text x="232.2" y="64.5">+VBUS</text>
<text x="230.9" y="68.3">+5V</text>
<text x="198.1" y="84.8">+VBUS</text>
<text x="270" y="84.8">+VBUS</text>
<text x="102" y="95">+3V3</text>
<text x="243.5" y="110.2">+VBUS</text>
<text x="262.4" y="110.2">+5V</text>
<text x="39" y="121.6">+3V3</text>
<text x="205.7" y="126.9">+VLINK-Supply</text>
<text x="223.6" y="128">Input</text>
<text x="230.9" y="128">Output</text>
<text x="240.7" y="126.9">+5V-Link</text>
<text x="263.1" y="128">+5V</text>
<text x="46" y="145.8">+VLINK</text>
<text x="46" y="148.5">+VLINK-Supply</text>
<text x="17" y="157.2">+VLINK</text>
<text x="57.4" y="156.2">+VLINK-Supply</text>
<text x="31" y="191.5">+VLINK</text>
<text x="43.3" y="191.5">Power</text>
</g>
<g font-size="1.3" fill="#008484">
<text x="244.4" y="21.3">SW102</text>
<text x="245.1" y="23.8">SKSG</text>
<text x="59.7" y="26.4">C104</text>
<text x="59.7" y="28.9">10u</text>
<text x="81.2" y="26.4">C105</text>
<text x="81.5" y="28.9">0u1</text>
<text x="91.4" y="26.4">C106</text>
<text x="91.4" y="28.9">0u1</text>
<text x="101.6" y="26.4">C107</text>
<text x="101.6" y="28.9">0u1</text>
<text x="111.8" y="26.4">C108</text>
<text x="111.8" y="28.9">0u1</text>
<text x="121.9" y="26.4">C109</text>
<text x="121.9" y="28.9">0u1</text>
<text x="176.9" y="29.7">TPS78433QWDRBRQ1</text>
<text x="184.1" y="26.6">U102</text>
<text x="18.5" y="33.2">C101</text>
<text x="18.6" y="35.5">18p</text>
<text x="26.9" y="33.2">Y101</text>
<text x="27.2" y="35.8">32k768</text>
<text x="56.4" y="40.3">PA00</text>
<text x="65.7" y="38.8" transform="rotate(-90 65.7 38.8)">VSW</text>
<text x="73.4" y="41.8" transform="rotate(-90 73.4 41.8)">VDDIOB</text>
<text x="78.1" y="40.3">PB00</text>
<text x="166.3" y="39.1">C110</text>
<text x="182.1" y="40.3">EN</text>
<text x="182.1" y="37.8">IN</text>
<text x="187.4" y="37.8">OUT</text>
<text x="200.7" y="39.1">C111</text>
<text x="200.7" y="41.6">10u</text>
<text x="243.6" y="39.1">D103</text>
<text x="243.8" y="41.6">WS2812</text>
<text x="56.4" y="42.9">PA01</text>
<text x="56.4" y="45.4">PA02</text>
<text x="56.4" y="48">ANAREF</text>
<text x="68.3" y="43.6" transform="rotate(-90 68.3 43.6)">VDDCORE</text>
<text x="75.9" y="42.1" transform="rotate(-90 75.9 42.1)">VDDANA</text>
<text x="78.1" y="48">PB03</text>
<text x="78.1" y="42.9">PB01</text>
<text x="78.1" y="45.4">PB02</text>
<text x="175.5" y="42.4">10u</text>
<text x="187.7" y="43.9" transform="rotate(-90 187.7 43.9)">GND</text>
<text x="244.1" y="48">IN</text>
<text x="249.9" y="48">OUT</text>
<text x="249.9" y="45.4">VCC</text>
<text x="18.6" y="48.2">C102</text>
<text x="18.6" y="50.8">18p</text>
<text x="56.4" y="50.5">PA04</text>
<text x="56.4" y="53">PA05</text>
<text x="78.1" y="50.5">PB04</text>
<text x="78.1" y="53">PB05</text>
<text x="128.7" y="53">Orange</text>
<text x="137.1" y="53">R102</text>
<text x="249.7" y="50.5">GND</text>
<text x="56.4" y="55.6">PA06</text>
<text x="56.4" y="58.1">PA07</text>
<text x="78.1" y="55.6">PB06</text>
<text x="78.1" y="58.1">PB07</text>
<text x="129.5" y="55.6">D102</text>
<text x="137.1" y="55.6">330R</text>
<text x="56.4" y="60.7">PA08</text>
<text x="56.4" y="63.2">PA09</text>
<text x="56.4" y="65.7">PA10</text>
<text x="78.1" y="60.7">PB08</text>
<text x="78.1" y="63.2">PB09</text>
<text x="78.1" y="65.7">PB10</text>
<text x="213.9" y="64.5">PWR_FLAG</text>
<text x="56.4" y="68.3">PA11</text>
<text x="56.4" y="70.8">PA12</text>
<text x="78.1" y="68.3">PB11</text>
<text x="78.1" y="70.8">PB12</text>
<text x="130.1" y="69.6">SW101</text>
<text x="213.9" y="68.3">PWR_FLAG</text>
<text x="56.4" y="73.4">PA13</text>
<text x="56.4" y="75.9">PA14</text>
<text x="78.1" y="73.4">PB13</text>
<text x="78.1" y="75.9">PB14</text>
<text x="130.8" y="72.1">SKSG</text>
<text x="170.3" y="76.5">J102</text>
<text x="213.9" y="72.1">PWR_FLAG</text>
<text x="213.9" y="75.9">PWR_FLAG</text>
<text x="232.4" y="75.9">Shield</text>
<text x="249.9" y="76.7">ESD101</text>
<text x="56.4" y="78.4">PA15</text>
<text x="56.4" y="81">PA16</text>
<text x="56.4" y="83.5">PA17</text>
<text x="64.5" y="81">ATSAMD51J</text>
<text x="67.3" y="78.2">U101</text>
<text x="78.1" y="78.4">PB15</text>
<text x="78.1" y="81">PB16</text>
<text x="78.1" y="83.5">PB17</text>
<text x="170.2" y="79.5">DX07S016JA3</text>
<text x="249.9" y="79.9">RCLAMP0582N</text>
<text x="56.4" y="86.1">PA18</text>
<text x="56.4" y="88.6">PA19</text>
<text x="78.1" y="86.1">PB22</text>
<text x="78.1" y="88.6">PB23</text>
<text x="121.3" y="89.9">Cortex</text>
<text x="122.1" y="87.3">J101</text>
<text x="184.9" y="84.8">VBUS</text>
<text x="186" y="89.9">CC1</text>
<text x="213.3" y="87.8">R103</text>
<text x="250.7" y="87.3">D1</text>
<text x="250.7" y="84.8">D1</text>
<text x="257.3" y="84.8">VBUS</text>
<text x="56.4" y="91.1">PA20</text>
<text x="56.4" y="93.7">PA21</text>
<text x="78.1" y="91.1">PB30</text>
<text x="78.1" y="93.7">PB31</text>
<text x="114.8" y="95">VCC</text>
<text x="128" y="95">SWDIO</text>
<text x="186" y="92.4">CC2</text>
<text x="213.3" y="94.7">5k1</text>
<text x="213.3" y="90.1">5k1</text>
<text x="213.4" y="92.4">R104</text>
<text x="250.7" y="92.4">D2</text>
<text x="250.7" y="95">D2</text>
<text x="258.3" y="95">GND</text>
<text x="56.4" y="96.2">PA22</text>
<text x="56.4" y="98.8">PA23</text>
<text x="56.4" y="101.3">USB-</text>
<text x="127.7" y="97.5">SWCLK</text>
<text x="186.9" y="97.5">D-</text>
<text x="186.9" y="100">D-</text>
<text x="56.4" y="103.8">USB+</text>
<text x="56.4" y="106.4">PA27</text>
<text x="114.8" y="105.1">GND</text>
<text x="128.2" y="105.1">RESET</text>
<text x="186.9" y="102.6">D+</text>
<text x="186.9" y="105.1">D+</text>
<text x="248.5" y="106.1">PMEG6030AEXEX</text>
<text x="254" y="103.6">D104</text>
<text x="56.4" y="108.9">PA30</text>
<text x="56.4" y="111.5">PA31</text>
<text x="184.8" y="112.7">SBU1</text>
<text x="56.4" y="119.1">RESET</text>
<text x="173.7" y="116.3" transform="rotate(-90 173.7 116.3)">SHIELD</text>
<text x="181.3" y="116.3" transform="rotate(-90 181.3 116.3)">GND</text>
<text x="184.8" y="115.3">SBU2</text>
<text x="48.2" y="124.2">R101</text>
<text x="68.3" y="122.7" transform="rotate(-90 68.3 122.7)">GND</text>
<text x="70.8" y="122.7" transform="rotate(-90 70.8 122.7)">GNDANA</text>
<text x="73.4" y="122.7" transform="rotate(-90 73.4 122.7)">PAD</text>
<text x="169.7" y="124.7">Shield</text>
<text x="222.2" y="124">Power +5V</text>
<text x="249.3" y="124.2">PMEG6030AEXEX</text>
<text x="254.5" y="121.4">D105</text>
<text x="48.4" y="126.7">100k</text>
<text x="27.2" y="149.6">PWR_FLAG</text>
<text x="27.2" y="145.8">PWR_FLAG</text>
<text x="96.5" y="146.8">Orientation Sensor</text>
<text x="158.7" y="146.8">Hall Sensors</text>
<text x="107.1" y="155.9">Interrupt</text>
<text x="172.1" y="150.8">Hall-1</text>
<text x="172.1" y="153.4">Hall-2</text>
<text x="172.1" y="155.9">Hall-3</text>
<text x="213.4" y="152.1">ICON101</text>
<text x="269.5" y="152.1">FID101</text>
<text x="31.8" y="160">TVS101</text>
<text x="47" y="160">C103 D101</text>
<text x="97.9" y="161">LED-In</text>
<text x="107" y="161">LED-Out</text>
<text x="172.1" y="158.5">Hall-4</text>
<text x="172.1" y="161">Hall-5</text>
<text x="217.4" y="161">INFO101</text>
<text x="269.5" y="158.5">FID102</text>
<text x="31.6" y="162.3">SMBJ33CA</text>
<text x="47.3" y="162.5">0u1</text>
<text x="52.7" y="162.5">PMEG6030AEXEX</text>
<text x="172.1" y="163.5">Hall-6</text>
<text x="172.1" y="166.1">Hall-7</text>
<text x="269.5" y="164.8">FID103</text>
<text x="41.9" y="172.2">Link Plug</text>
<text x="160.1" y="173.7">LED-In</text>
<text x="170.5" y="173.7">LED-Out</text>
<text x="172.1" y="168.6">Hall-8</text>
<text x="215.1" y="168.6">INFO102</text>
<text x="269.2" y="173.7">H101</text>
<text x="96.5" y="179.9">Pressure Sensor</text>
<text x="269.2" y="176.2">2mm</text>
<text x="107" y="183.9">Pressure</text>
<text x="97.9" y="188.9">LED-In</text>
<text x="107" y="188.9">LED-Out</text>
<text x="43.3" y="194">Shield</text>
</g>
<g font-size="1.3">
<text x="254" y="27.9">Button</text>
<text x="98.6" y="41.9">Hall-6</text>
<text x="98.6" y="39.3">Hall-7</text>
<text x="98.6" y="46.9">Hall-4</text>
<text x="98.6" y="44.4">Hall-5</text>
<text x="228.6" y="46.9">LED-Data</text>
<text x="265.2" y="46.9">LED-Sensor</text>
<text x="98.6" y="52">Hall-3</text>
<text x="31.7" y="54.6">Hall-8</text>
<text x="31.7" y="57.1">Pressure</text>
<text x="31.7" y="59.6">Hall-2</text>
<text x="115.6" y="58.4">LED-Onboard</text>
<text x="31.7" y="64.7">Hall-1</text>
<text x="31.7" y="62.2">Orientation-Interrupt</text>
<text x="31.7" y="69.8">LED-Data</text>
<text x="31.7" y="72.3">Button</text>
<text x="31.7" y="105.4">LED-Onboard</text>
<text x="183.7" y="149.8">Hall-1</text>
<text x="118" y="154.9">Orientation-Interrupt</text>
<text x="183.7" y="152.3">Hall-2</text>
<text x="183.7" y="154.9">Hall-3</text>
<text x="81.3" y="160">LED-Sensor</text>
<text x="125" y="160">LED-Pressure</text>
<text x="183.7" y="160">Hall-5</text>
<text x="183.7" y="157.4">Hall-4</text>
<text x="183.7" y="165">Hall-7</text>
<text x="183.7" y="167.6">Hall-8</text>
<text x="183.7" y="162.5">Hall-6</text>
<text x="146" y="172.7">LED-Hall</text>
<text x="119.8" y="182.8">Pressure</text>
<text x="81.3" y="187.9">LED-Pressure</text>
<text x="119.2" y="187.9">LED-Hall</text>
</g>
<g font-size="1.3" fill="#0b8109">
<text x="31.7" y="39.3">XIN32</text>
<text x="31.7" y="41.9">XOUT32</text>
</g>
<g font-size="1.3" fill="#a3a30c">
<text x="31.7" y="49.5">Plug-TX</text>
<text x="31.7" y="52">Plug-RX</text>
<text x="89.3" y="64.7">Plug-TX-Enable</text>
<text x="22.9" y="175.2">Plug-RX</text>
<text x="43.3" y="176.2">RX</text>
<text x="22.9" y="185.4">Plug-TX-Enable</text>
<text x="22.9" y="182.8">Plug-TX</text>
<text x="43.3" y="183.9">TX</text>
<text x="43.3" y="186.4">TX-Enable</text>
</g>
<g font-size="1.3" fill="#b27502">
<text x="138.8" y="76.1">RESET</text>
<text x="138.7" y="93.9">SWDIO</text>
<text x="138.3" y="96.5">SWCLK</text>
<text x="31.7" y="107.9">SWCLK</text>
<text x="138.8" y="104.1">RESET</text>
<text x="31.7" y="110.4">SWDIO</text>
<text x="31.7" y="118.1">RESET</text>
</g>
<g font-size="1.3" fill="#4e06ce">
<text x="31.7" y="82.5">SCL</text>
<text x="31.7" y="80">SDA</text>
<text x="134.7" y="149.8">SDA</text>
<text x="111.7" y="150.8">SDA</text>
<text x="111.7" y="153.4">SCL</text>
<text x="134.7" y="152.3">SCL</text>
</g>
<g font-size="1.3" fill="#51c90f">
<text x="240" y="83.8">USB+</text>
<text x="240" y="91.4">USB-</text>
<text x="31.7" y="100.3">USB-</text>
<text x="198.9" y="101.5">USB+</text>
<text x="198.9" y="99">USB-</text>
<text x="31.7" y="102.8">USB+</text>
</g>
<g font-size="1.3" fill="#0000c2">
<text x="102.6" y="119.1">ANAREF - Silicon Bug CHIP003-161</text>
<text x="102.6" y="121.1">VDDANA as the DAC Reference non-functional.</text>
<text x="102.6" y="126.7">RESET - Silicon Bug HIP003-159</text>
<text x="102.6" y="128.8">Internal pull-up non-functional.</text>
</g>
<text font-size="1.3" fill="#676767" x="43.3" y="178.8">RX-Enable</text>
<text font-size=".8" fill="#840000" x="246.4" y="50.1">RGB</text>
</svg>
